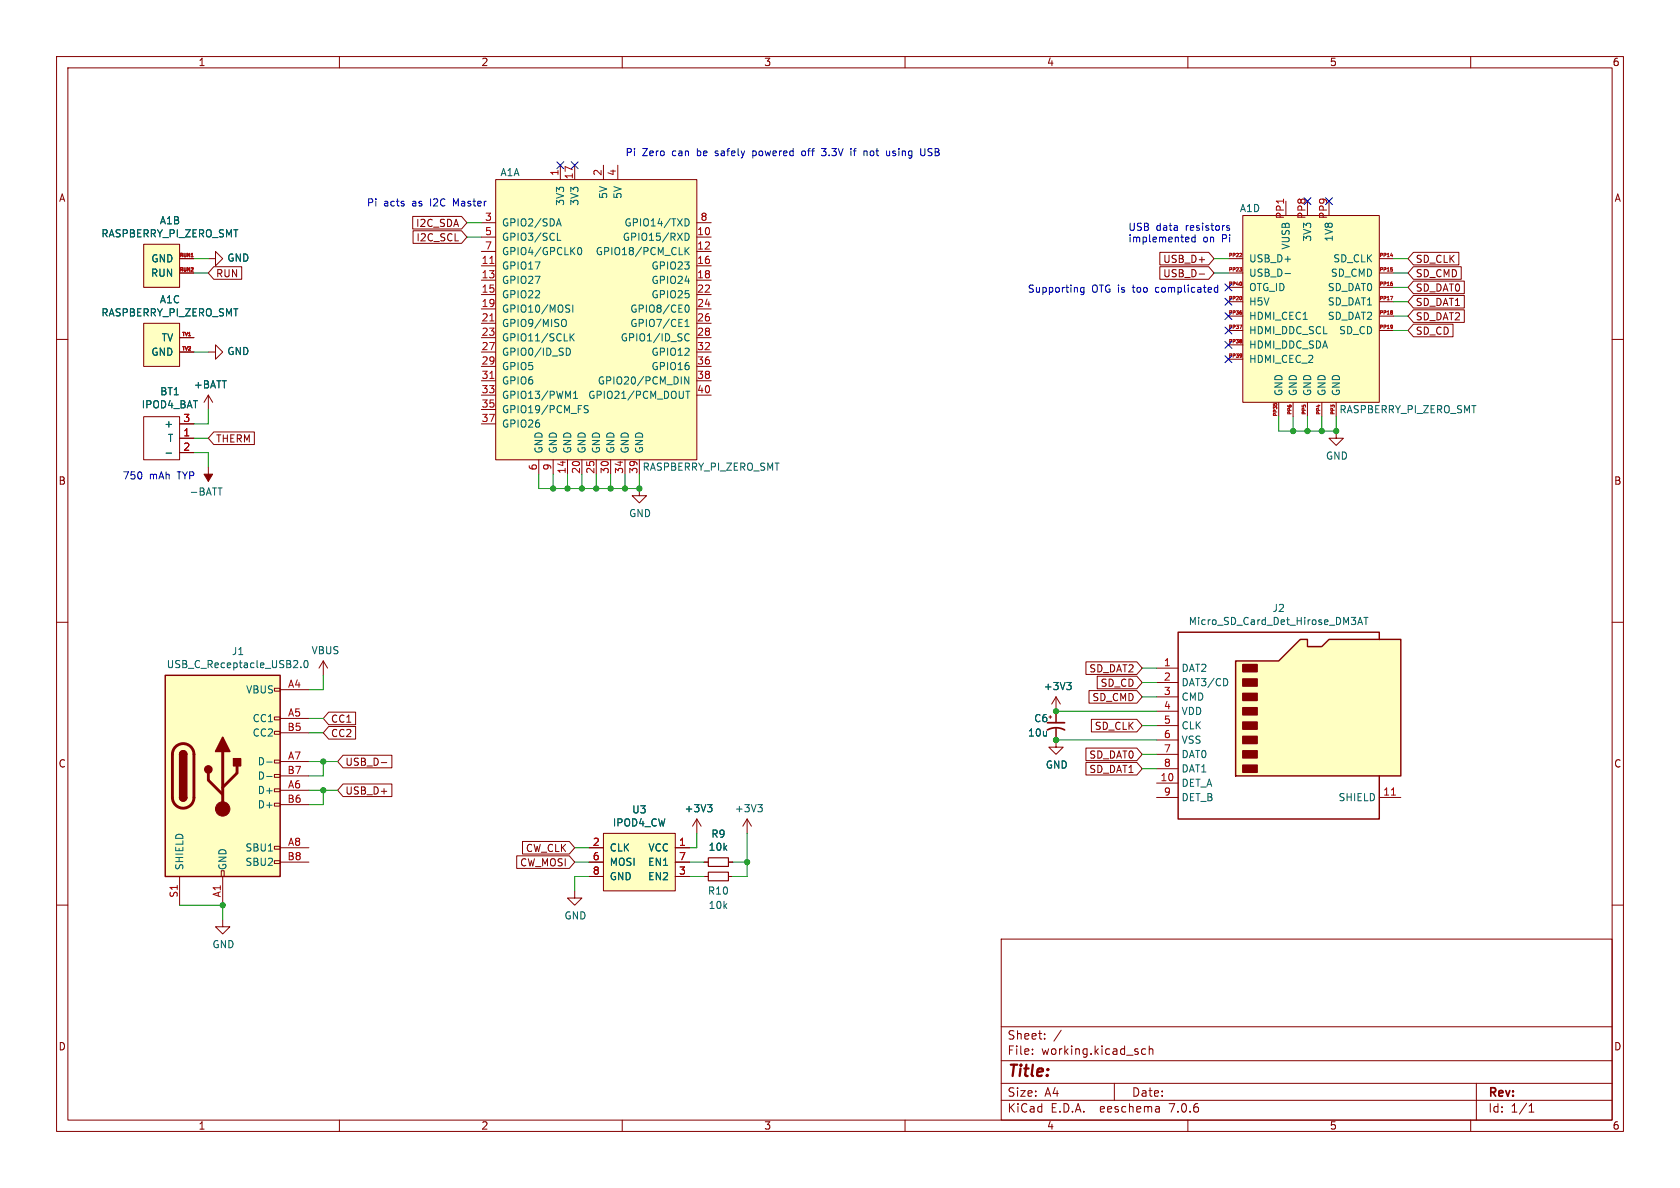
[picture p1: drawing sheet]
<svg xmlns="http://www.w3.org/2000/svg" width="297mm" height="210mm" viewBox="0 0 297 210" stroke-linecap="round" stroke-linejoin="round" font-family="sans-serif">
<g fill="none" stroke="#840000" stroke-width=".18">
<path d="M10 10h277v190h-277zM12 12h273v186h-273zM60 10v2M110 10v2M160 10v2M210 10v2M260 10v2M85.1 39.4h2.5M87.6 31.8h35.6v49.5h-35.6zM99.1 29.2v2.6M101.6 29.2v2.6M106.7 29.2v2.6"/>
<path d="M109.2 29.2v2.6M123.2 39.4h2.5M219.7 38.1h24.1v33h-24.1zM10 60h2M25.4 43.2h6.3v7.6h-6.3zM25.4 57.2h6.3v7.6h-6.3zM31.7 59.7h2.6M31.7 45.7h2.6M31.7 48.3h2.6M36.8 45.7h1.3v-1.2l1.3 1.2-1.3 1.3v-1.3M85.1 41.9h2.5M85.1 47h2.5"/>
<path d="M85.1 44.5h2.5M85.1 49.5h2.5M85.1 52.1h2.5M85.1 54.6h2.5M85.1 57.2h2.5M85.1 59.7h2.5M123.2 41.9h2.5M123.2 47h2.5M123.2 44.5h2.5M123.2 49.5h2.5M123.2 52.1h2.5M123.2 54.6h2.5"/>
<path d="M123.2 57.2h2.5M123.2 59.7h2.5M217.2 45.7h2.5M217.2 48.3h2.5M217.2 50.8h2.5M217.2 53.3h2.5M217.2 55.9h2.5M217.2 58.4h2.5M243.8 45.7h2.6M243.8 48.3h2.6M243.8 50.8h2.6M243.8 53.3h2.6"/>
<path d="M243.8 55.9h2.6M243.8 58.4h2.6M285 60h2M25.4 73.7h6.3v7.6h-6.3zM31.7 62.2h2.6M31.7 74.9h2.6M31.7 77.5h2.6M36.8 62.2h1.3v-1.2l1.3 1.2-1.3 1.3v-1.3M36.8 69.9v2.5M36.8 69.9l-.7 1.2M36.8 69.9l.8 1.2M85.1 62.2h2.5"/>
<path d="M85.1 64.8h2.5M85.1 67.3h2.5M85.1 69.9h2.5M85.1 72.4h2.5M85.1 74.9h2.5M123.2 62.2h2.5M123.2 64.8h2.5M123.2 67.3h2.5M123.2 69.9h2.5M217.2 61h2.5M217.2 63.5h2.5M226.1 71.1v2.6"/>
<path d="M228.6 71.1v2.6M231.1 71.1v2.6M233.7 71.1v2.6M236.2 76.2v1.3h1.3l-1.3 1.2-1.3-1.2h1.3M236.2 71.1v2.6M31.7 80h2.6M36.8 82.6v2.5M95.2 81.3v2.5M97.8 81.3v2.5M100.3 81.3v2.5M102.9 81.3v2.5M105.4 81.3v2.5"/>
<path d="M107.9 81.3v2.5M110.5 81.3v2.5M113 86.4v1.2h1.3l-1.3 1.3-1.2-1.3h1.2M113 81.3v2.5M10 110h2M57.1 116.8l-.7 1.3M57.1 116.8v2.6M57.1 116.8l.8 1.3M285 110h2M48.5 139.4h1v.6h-1zM48.5 136.9h1v.5h-1zM48.5 134.4h1v.5h-1z"/>
<path d="M48.5 129.3h1v.5h-1zM48.5 126.7h1v.6h-1zM48.5 121.7h1v.5h-1zM49.5 121.9h5.1M49.5 127h5.1M49.5 139.7h5.1M49.5 134.6h5.1M49.5 129.5h5.1M49.5 137.2h5.1M186.7 130.8v1.3h1.3l-1.3 1.3-1.3-1.3h1.3M10 160h2M31.7 154.9v5.1"/>
<path d="M39.1 153.9h.5v1h-.5zM39.4 154.9v5.1M48.5 152.1h1v.6h-1zM48.5 149.6h1v.5h-1zM48.5 142h1v.5h-1zM49.5 152.4h5.1M49.5 149.9h5.1M49.5 142.2h5.1M101.6 157.5v1.3h1.3l-1.3 1.2-1.3-1.2h1.3M104.1 152.4h2.6M104.1 149.9h2.6M104.1 154.9h2.6"/>
<path d="M106.7 147.3h12.7v10.2h-12.7zM119.4 152.4h2.5M119.4 149.9h2.5M119.4 154.9h2.5M123.2 144.8l-.8 1.3M123.2 144.8v2.5M123.2 144.8l.8 1.3M124.5 152.4h.7M128.8 152.4h.7M132.1 144.8l-.8 1.3M132.1 144.8v2.5M132.1 144.8l.7 1.3"/>
<path d="M285 160h2M39.4 162.6v1.2h1.2l-1.2 1.3-1.3-1.3h1.3M177 166h108v32h-108zM60 198v2M110 198v2M160 198v2M177 194.5h108M177 191.5h108M177 187.5h108M177 181.5h108M182.5 186.3v.1M182.5 185.5v.1"/>
<path d="M184.7 183.6v.1M184.7 182.8v.1M187.6 182.1l-1.3 2M197 191.5v3M202.5 185.5l-.4-.1-.3 .3v.4l.2 .2h.5M203.2 185.5l.2-.1 .3 .1 .1 .9M203.2 184.9v1.5M204.9 195.7l.1 .9M205 196.5l-.2 .1M205 196h-.2M210 198v2M260 198v2"/>
<path d="M261 191.5v6.5M270.3 196.6h.9M270.3 195.5l.4-.4v1.5"/>
</g>
<g fill="#840000" stroke="#840000" stroke-width=".18">
<path d="M36.1 83.8h1.5l-.8 1.3z"/>
<circle cx="39.4" cy="143" r="1.27"/>
</g>
<g fill="none" stroke="#006464" stroke-width=".18">
<path d="M98.4 39.9l.4-1.2 .4 1.2M98.5 39.6h.6M121.1 38.7a.64 .64 0 0 1 .7 .6 .64 .64 0 0 1-.7 .6M98.5 42.5h.6M99.6 56.5a.43 .43 0 0 1 .5 .4v.4a.43 .43 0 0 1-.5 .4M100.2 53.9l.5 .1M100.5 54.6l.2 .2-.2 .4M100.8 59v1.3M101 59.5l.5 .8M101.3 53.9v1.3M101.5 59l-.7 .7M102.2 43.9l.2-.1a.68 .68 0 0 1 .5 .6 .68 .68 0 0 1-.5 .6l-.2-.1-.1-.4z"/>
<path d="M121.1 41.2a.64 .64 0 0 1 .7 .7 .64 .64 0 0 1-.7 .6M121.1 43.8v1.2M121.1 57.7h.7M121.1 56.8l.4-.3v1.2M121.2 54.2l.2-.3a.68 .68 0 0 1 .4 .7 .68 .68 0 0 1-.4 .6l-.2-.3M121.3 44.3l.5 .7M121.3 59.1l.3-.1 .2 .1M121.8 43.8l-.7 .7M227.2 48.4h.9M100.1 61.5a.64 .64 0 0 1 .7 .7 .64 .64 0 0 1-.7 .6M101.4 70.4h.7M101.4 69.5l.3-.3v1.2"/>
<path d="M104 71.8l-.5-.1-.2 .2 .1 .3 .5 .3v.3l-.2 .2-.4-.1M121.2 69.2h.8M121.6 69.2v1.2M121.8 66.6v1.3l-.8-1.3v1.3M121.8 60.1l-.2 .2-.3-.1M29.4 80.1h.9M38.5 86.3h.8M53.2 117.9v.1M53.9 116.9l.1-.1a.68 .68 0 0 1 .5 .6 .68 .68 0 0 1-.5 .6l-.1-.1-.2-.4zM47.1 134.7h1M47.1 137.3h1M125.1 142.2h.8l-.5 .5"/>
<path d="M125.6 142.7l.3 .3v.3l-.3 .2M134 142.2h.8l-.5 .5M134.5 142.7l.3 .3v.3l-.3 .2"/>
</g>
<g fill="#ffffc2" stroke="#ffffc2" stroke-width=".18">
<path d="M87.6 31.8h35.6v49.5h-35.6z"/>
<path d="M25.4 43.2h6.3v7.6h-6.3z"/>
<path d="M25.4 57.2h6.3v7.6h-6.3z"/>
<path d="M29.2 119.4h20.3v35.5h-20.3z"/>
<path d="M106.7 147.3h12.7v10.2h-12.7z"/>
<path d="M219.7 38.1h24.1v33h-24.1z"/>
</g>
<g fill="none" stroke="#a90000" stroke-width=".18">
<path d="M33.8 45.4h.3M86.6 46.6h.7M86.6 56.7h.7M219.1 47.3h.4l-.2 .2M219.1 57.5h.4l-.2 .6M219.5 44.8v.2l-.4 .4h.4M219.5 52.5v.4M219.5 47.6v.3M219.5 49.9v.5M219.5 55.2v.3M245.8 52.4h.4l-.2 .6M245.8 45.2h.4"/>
<path d="M245.9 47.3h.3M246.1 47.6v.3M246.1 50.1v.3M246.1 55.2v.3M246.1 57.5l.1 .3M246.1 55l.1 .1M246.2 57.8h-.1M246.2 55.1h.1M246.2 55.1l-.1 .1M246.2 57.8l-.1 .2M246.2 57.7v.1M86.6 66.9h.7"/>
<path d="M219.5 60.3v.3M219.5 62.6l-.1 .5M219.5 60v.1M219.5 60.1v.1M219.5 60.2h.1M219.5 62.8v.1M225.1 71.3v.3M225.4 71.4h.3"/>
</g>
<path d="M125.2 151.6h3.6v1.6h-3.6z" fill="none" stroke="#840000" stroke-width=".2"/>
<path d="M29.2 119.4h20.3v35.5h-20.3zM31.7 133.4a.64 .64 0 0 1 .7-.7 .64 .64 0 0 1 .6 .7M31.7 141a.64 .64 0 0 0 .7 .6 .64 .64 0 0 0 .6-.6" fill="none" stroke="#840000" stroke-width=".25"/>
<path d="M31 132a1.9 1.9 0 0 1 2.1-.4 1.9 1.9 0 0 1 1.2 1.8v7.6a1.91 1.91 0 0 1-1.9 1.9 1.91 1.91 0 0 1-1.9-1.9v-7.8l.2-.7zM36.8 136.7v1.2l2.6 2.6M39.4 132.8v10.2M41.9 135.4v1.3l-2.5 2.5" fill="none" stroke="#840000" stroke-width=".51"/>
<g fill="#840000" stroke="#840000" stroke-width=".25">
<path d="M31.7 141h1.3a.64 .64 0 0 1-.6 .6 .64 .64 0 0 1-.7-.6z"/>
<path d="M31.7 133.4h1.3v7.6h-1.3z"/>
<path d="M31.9 132.9a.64 .64 0 0 1 .7-.1 .64 .64 0 0 1 .4 .6h-1.3z"/>
<path d="M39.4 130.3l1.2 2.5h-2.5z"/>
<path d="M41.3 134.1h1.2v1.3h-1.2z"/>
<circle cx="36.8" cy="136" r=".63"/>
</g>
<path d="M218.4 116.8h7.7l3.8-3.8h1.2v1.3h2.6l1.2-1.3h12.7v24.2h-29.2z" fill="#ffffc2"/>
<g fill="#840000" stroke="#840000" stroke-width=".25">
<path d="M219.7 135.3h2.5v1.2h-2.5z"/>
<path d="M219.7 132.7h2.5v1.3h-2.5z"/>
<path d="M219.7 130.2h2.5v1.2h-2.5z"/>
<path d="M219.7 127.6h2.5v1.3h-2.5z"/>
<path d="M219.7 125.1h2.5v1.3h-2.5z"/>
<path d="M219.7 122.6h2.5v1.2h-2.5z"/>
<path d="M219.7 120h2.5v1.3h-2.5z"/>
<path d="M219.7 117.5h2.5v1.2h-2.5z"/>
</g>
<path d="M218.4 116.8h7.7l3.8-3.8h1.2v1.3h2.6l1.2-1.3h12.7v24.2h-29.2zM243.8 113v-1.2h-35.5v33h35.5v-7.6" fill="none" stroke="#840000" stroke-width=".25"/>
<g fill="none" stroke="#840000" stroke-width=".18">
<path d="M73 38.3h8.6l.9 1.1-.9 1.1h-8.6zM31.7 45.7h2.6M31.7 48.3h2.6M31.7 59.7h2.6M37.8 47.1h4.9v2.3h-4.9l-1-1.1zM73 40.8h8.6l.9 1.1-.9 1.1h-8.6zM205 47.1h8.7l.9 1.2-.9 1.1h-8.7zM205 44.6h8.7l.9 1.1-.9 1.1h-8.7zM212 48.4h1M249.9 54.8h9v2.2h-9l-1-1.1zM249.9 52.2h9v2.3h-9l-1-1.2zM249.9 47.1h8.4v2.3h-8.4l-1-1.1z"/>
<path d="M249.9 49.7h9v2.2h-9l-1-1.1zM249.9 44.6h8v2.2h-8l-1-1.1zM249.9 57.3h7v2.2h-7l-1-1.1zM31.7 62.2h2.6M31.7 77.5h2.6M31.7 74.9h2.6M37.8 76.4h7.2v2.2h-7.2l-1-1.1zM31.7 80h2.6M192 117h9l.9 1.1-.9 1.1h-9zM194 119.5h7l.9 1.2-.9 1.1h-7zM204.5 118.1h3.8M58.1 125.9h4.8v2.2h-4.8l-1-1.1z"/>
<path d="M58.1 128.4h4.8v2.3h-4.8l-1-1.2zM60.6 133.5h8.7v2.2h-8.7l-.9-1.1zM60.6 138.6h8.7v2.2h-8.7l-.9-1.1zM67.4 134.8h1M185.4 126.7h.5M185.7 126.5v.5M186.7 123.2l-.8 1.3M186.7 123.2v4.6M186.7 128.8v2M186.7 123.2l.8 1.3M192 134.8h9l.9 1.1-.9 1.1h-9zM192 132.2h9l.9 1.2-.9 1.1h-9z"/>
<path d="M192.5 122.1h8.5l.9 1.1-.9 1.1h-8.5zM192.9 127.2h8.1l.9 1.1-.9 1.1h-8.1zM204.5 138.4h3.8M204.5 120.7h3.8M204.5 123.2h3.8M204.5 125.7h3.8M204.5 128.3h3.8M204.5 130.8h3.8M204.5 133.4h3.8M204.5 135.9h3.8M91.3 151.3h9.3l1 1.1-1 1.1h-9.3zM92.4 148.7h8.2l1 1.2-1 1.1h-8.2z"/>
<path d="M104.1 154.9h2.6M104.1 149.9h2.6M104.1 152.4h2.6M119.4 154.9h2.5M119.4 149.9h2.5M119.4 152.4h2.5M124.5 154.9h.7M124.5 152.4h.7M128.8 154.9h.7M128.8 152.4h.7M204.5 141h3.8M243.8 141h3.8"/>
</g>
<path d="M33.8 45.4h.3M246 140.6h.7" fill="none" stroke="#a90000" stroke-width=".18"/>
<path d="M29.4 80.1h.9M240 110.4l.5-1.3 .4 1.3M240.2 110h.6M241.1 109.1h.7M241.5 109.1v1.3M188.6 120.6h.8l-.5 .5M189.1 121.1l.3 .3v.3l-.3 .2M216.8 120l.3 .5-.3 .7M125.1 142.2h.8l-.5 .5M125.6 142.7l.3 .3v.3l-.3 .2" fill="none" stroke="#006464" stroke-width=".18"/>
<path d="M125.2 154.2h3.6v1.5h-3.6z" fill="none" stroke="#840000" stroke-width=".2"/>
<path d="M185.2 129a3.2 3.2 0 0 1 3 0M185.2 127.8h3" fill="none" stroke="#840000" stroke-width=".3"/>
<g fill="none" stroke="#0000c2" stroke-width=".18">
<path d="M133.1 26.7v1.2M133.1 27.5h.1M133.2 26.7h-.1M142.2 26.7h-.3l-.2 .2 .1 .5 .4 .1M145.2 27.4l.2 .1h.5M145.2 26.3h.8l-.4 .4 .3 .1M150.9 26.7h.5M151.2 26.3l-.2 .1v1.1M153.1 26.7l.2 .2v.6M157.3 26.7v.8M157.3 27.4l-.2 .1M157.8 27.5h.1"/>
<path d="M157.9 26.7v.3M163.5 26.3v1l-.1 .2h-.4M164.1 27.5h.1M164.2 26.3l-.1 .2 .1 .3M216.9 39.9h.4M191.6 50.8v1l-.2 .3-.3-.1M191.6 50.9l-.3-.1-.3 .3 .1 .5h.5M210 41.9l.2 .3-.6 .1M210.1 42.7l-.1 .1M211.3 42l-.4-.1-.2 .3 .1 .5h.5M211.3 41.5v1.3M214.7 51.4l.2 .3 .4-.1"/>
<path d="M215.3 50.9l-.4-.1-.2 .3M215.3 50.4v1.3M216.9 40.2l.4 .2 .1 .1-.2 .2h-.4"/>
</g>
<g fill="none" stroke="#009600" stroke-width=".18">
<path d="M82.5 39.4h2.6M34.3 48.3h2.5M34.3 45.7h2.5M82.5 41.9h2.6M214.6 48.3h2.6M214.6 45.7h2.6M246.4 48.3h2.5M246.4 45.7h2.5M246.4 53.3h2.5M246.4 58.4h2.5M246.4 55.9h2.5M246.4 50.8h2.5"/>
<path d="M34.3 62.2h2.5M34.3 77.5h2.5M36.8 72.4v2.5h-2.5M226.1 73.7v2.5h10.1v-2.5M228.6 73.7v2.5M231.1 73.7v2.5M233.7 73.7v2.5M34.3 80h2.5v2.6M95.2 83.8v2.6h17.8v-2.6M97.8 83.8v2.6M100.3 83.8v2.6M102.9 83.8v2.6"/>
<path d="M105.4 83.8v2.6M107.9 83.8v2.6M110.5 83.8v2.6M57.1 119.4v2.5h-2.5M201.9 118.1h2.6M54.6 134.6h5.1M54.6 129.5h2.5M54.6 139.7h5.1M54.6 127h2.5M57.1 134.6v2.6h-2.5M57.1 139.7v2.5h-2.5M186.7 125.7h17.8"/>
<path d="M186.7 130.8h17.8M201.9 123.2h2.6M201.9 120.7h2.6M201.9 128.3h2.6M201.9 135.9h2.6M201.9 133.4h2.6M101.6 152.4h2.5M101.6 149.9h2.5M104.1 154.9h-2.5v2.6M121.9 152.4h2.6M121.9 154.9h2.6M123.2 147.3v2.6h-1.3"/>
<path d="M129.5 152.4h2.6M132.1 147.3v7.6h-2.6M31.7 160h7.7v2.6"/>
</g>
<g fill="none" stroke="#000084" stroke-width=".18">
<path d="M98.5 28.6l1.2 1.2M99.7 28.6l-1.2 1.2M101 28.6l1.2 1.2M102.2 28.6l-1.2 1.2M230.5 35l1.2 1.2M231.7 35l-1.2 1.2M234.3 35l1.3 1.2M235.6 35l-1.3 1.2M216.6 50.2l1.2 1.2M216.6 57.8l1.2 1.2M216.6 52.7l1.2 1.2M216.6 55.3l1.2 1.2"/>
<path d="M217.8 50.2l-1.2 1.2M217.8 57.8l-1.2 1.2M217.8 52.7l-1.2 1.2M217.8 55.3l-1.2 1.2M216.6 62.9l1.2 1.2M216.6 60.4l1.2 1.2M217.8 62.9l-1.2 1.2M217.8 60.4l-1.2 1.2"/>
</g>
<g fill="#009600" stroke="#009600" stroke-width=".18">
<circle cx="105.4" cy="86.4" r=".46"/>
<circle cx="107.9" cy="86.4" r=".46"/>
<circle cx="102.9" cy="86.4" r=".46"/>
<circle cx="100.3" cy="86.4" r=".46"/>
<circle cx="110.5" cy="86.4" r=".46"/>
<circle cx="57.1" cy="134.6" r=".46"/>
<circle cx="97.8" cy="86.4" r=".46"/>
<circle cx="57.1" cy="139.7" r=".46"/>
<circle cx="39.4" cy="160" r=".46"/>
<circle cx="236.2" cy="76.2" r=".46"/>
<circle cx="233.7" cy="76.2" r=".46"/>
<circle cx="231.1" cy="76.2" r=".46"/>
<circle cx="113" cy="86.4" r=".46"/>
<circle cx="186.7" cy="130.8" r=".46"/>
<circle cx="186.7" cy="125.7" r=".46"/>
<circle cx="132.1" cy="152.4" r=".46"/>
<circle cx="228.6" cy="76.2" r=".46"/>
</g>
<text font-size="2.8" fill="#840000" x="178" y="190.9">Title:</text>
<g font-size="2.1" fill="#840000">
<text x="178" y="184">Sheet:</text>
<text x="178" y="186.7">File:</text>
<text x="184.1" y="186.7">working.kicad_sch</text>
<text x="178" y="196.9">KiCad</text>
<text x="178" y="194.1">Size:</text>
<text x="184.7" y="194.1">A4</text>
<text x="185.7" y="196.9">E.D.A.</text>
<text x="194.6" y="196.9">eeschema</text>
<text x="200" y="194.1">Date:</text>
<text x="207" y="196.9">7.0.6</text>
<text x="263" y="194.3">Rev:</text>
<text x="263" y="196.9">Id:</text>
<text x="267.1" y="196.9">1/1</text>
</g>
<g font-size="1.8" fill="#840000">
<text x="35" y="11.9">1</text>
<text x="85" y="11.9">2</text>
<text x="135" y="11.9">3</text>
<text x="185" y="11.9">4</text>
<text x="235" y="11.9">5</text>
<text x="285" y="11.9">6</text>
<text x="10.3" y="35.9">A</text>
<text x="285.3" y="35.9">A</text>
<text x="73.5" y="40.3">I2C_SDA</text>
<text x="73.5" y="42.9">I2C_SCL</text>
<text x="205.5" y="46.7">USB_D+</text>
<text x="250.2" y="46.7">SD_CLK</text>
<text x="38.1" y="49.2">RUN</text>
<text x="205.5" y="49.2">USB_D-</text>
<text x="250.2" y="49.2">SD_CMD</text>
<text x="250.2" y="51.8">SD_DAT0</text>
<text x="250.2" y="56.8">SD_DAT2</text>
<text x="250.2" y="54.3">SD_DAT1</text>
<text x="250.2" y="59.4">SD_CD</text>
<text x="38.1" y="78.4">THERM</text>
<text x="10.3" y="85.9">B</text>
<text x="285.3" y="85.9">B</text>
<text x="192.5" y="119.1">SD_DAT2</text>
<text x="193" y="124.1">SD_CMD</text>
<text x="194.5" y="121.6">SD_CD</text>
<text x="58.4" y="128">CC1</text>
<text x="58.4" y="130.5">CC2</text>
<text x="193.4" y="129.2">SD_CLK</text>
<text x="10.3" y="135.9">C</text>
<text x="61" y="135.6">USB_D-</text>
<text x="192.5" y="136.8">SD_DAT1</text>
<text x="192.5" y="134.3">SD_DAT0</text>
<text x="285.3" y="135.9">C</text>
<text x="61" y="140.7">USB_D+</text>
<text x="91.8" y="153.4">CW_MOSI</text>
<text x="92.9" y="150.8">CW_CLK</text>
<text x="10.3" y="185.9">D</text>
<text x="285.3" y="185.9">D</text>
<text x="35" y="199.9">1</text>
<text x="85" y="199.9">2</text>
<text x="135" y="199.9">3</text>
<text x="185" y="199.9">4</text>
<text x="235" y="199.9">5</text>
<text x="285" y="199.9">6</text>
</g>
<g font-size="1.8" fill="#0000c2">
<text x="110.5" y="27.7">Pi</text>
<text x="113.5" y="27.7">Zero</text>
<text x="118.9" y="27.7">can</text>
<text x="123.5" y="27.7">be</text>
<text x="126.9" y="27.7">safely</text>
<text x="133.7" y="27.7">powered</text>
<text x="142.6" y="27.7">off</text>
<text x="146.4" y="27.7">3.3V</text>
<text x="151.7" y="27.7">if</text>
<text x="154.2" y="27.7">not</text>
<text x="158.4" y="27.7">using</text>
<text x="164.6" y="27.7">USB</text>
<text x="64.8" y="36.6">Pi</text>
<text x="67.8" y="36.6">acts</text>
<text x="73" y="36.6">as</text>
<text x="76.3" y="36.6">I2C</text>
<text x="80.6" y="36.6">Master</text>
<text x="199.4" y="40.9">USB</text>
<text x="204.4" y="40.9">data</text>
<text x="209.7" y="40.9">resistors</text>
<text x="199.4" y="42.9">implemented</text>
<text x="212.7" y="42.9">on</text>
<text x="216.1" y="42.9">Pi</text>
<text x="181.6" y="51.8">Supporting</text>
<text x="193" y="51.8">OTG is</text>
<text x="200.5" y="51.8">too</text>
<text x="204.7" y="51.8">complicated</text>
<text x="21.6" y="84.8">750</text>
<text x="26.4" y="84.8">mAh</text>
<text x="31.5" y="84.8">TYP</text>
</g>
<g font-size="1.8" fill="#006464">
<text x="88.4" y="31.3">A1A</text>
<text x="107.5" y="35.3" transform="rotate(-90 107.5 35.3)">5V</text>
<text x="110.1" y="35.3" transform="rotate(-90 110.1 35.3)">5V</text>
<text x="28.2" y="39.9">A1B</text>
<text x="88.6" y="40.2">GPIO2/SDA</text>
<text x="99.9" y="36.5" transform="rotate(-90 99.9 36.5)">3V3</text>
<text x="102.5" y="36.5" transform="rotate(-90 102.5 36.5)">3V3</text>
<text x="110.3" y="40.2">GPIO14/TXD</text>
<text x="219.1" y="37.7">A1D</text>
<text x="17.8" y="42.2">RASPBERRY_PI_ZERO_SMT</text>
<text x="26.7" y="46.6">GND</text>
<text x="40.1" y="46.5">GND</text>
<text x="88.6" y="47.9">GPIO17</text>
<text x="88.6" y="42.8">GPIO3/SCL</text>
<text x="88.6" y="45.3">GPIO4/GPCLK0</text>
<text x="105.2" y="45.3">GPIO18/PCM_CLK</text>
<text x="110" y="42.8">GPIO15/RXD</text>
<text x="115.1" y="47.9">GPIO23</text>
<text x="220.7" y="46.6">USB_D+</text>
<text x="228.2" y="44.2" transform="rotate(-90 228.2 44.2)">VUSB</text>
<text x="232" y="42.8" transform="rotate(-90 232 42.8)">3V3</text>
<text x="235.6" y="46.6">SD_CLK</text>
<text x="235.8" y="42.8" transform="rotate(-90 235.8 42.8)">1V8</text>
<text x="26.6" y="49.1">RUN</text>
<text x="28.2" y="53.8">A1C</text>
<text x="88.6" y="50.4">GPIO27</text>
<text x="88.6" y="52.9">GPIO22</text>
<text x="115.1" y="50.4">GPIO24</text>
<text x="115.1" y="52.9">GPIO25</text>
<text x="220.7" y="49.1">USB_D-</text>
<text x="220.7" y="51.7">OTG_ID</text>
<text x="234.6" y="51.7">SD_DAT0</text>
<text x="235.2" y="49.1">SD_CMD</text>
<text x="17.8" y="56.1">RASPBERRY_PI_ZERO_SMT</text>
<text x="88.6" y="55.5">GPIO10/MOSI</text>
<text x="88.6" y="58">GPIO9/MISO</text>
<text x="111.3" y="55.5">GPIO8/CE0</text>
<text x="111.3" y="58">GPIO7/CE1</text>
<text x="220.7" y="54.2">H5V</text>
<text x="220.7" y="56.7">HDMI_CEC1</text>
<text x="220.7" y="59.3">HDMI_DDC_SCL</text>
<text x="234.6" y="54.2">SD_DAT1</text>
<text x="234.6" y="56.7">SD_DAT2</text>
<text x="236.6" y="59.3">SD_CD</text>
<text x="26.7" y="63.1">GND</text>
<text x="28.5" y="60.6">TV</text>
<text x="40.1" y="63">GND</text>
<text x="88.6" y="60.6">GPIO11/SCLK</text>
<text x="88.6" y="63.1">GPIO0/ID_SD</text>
<text x="88.6" y="65.6">GPIO5</text>
<text x="109.6" y="60.6">GPIO1/ID_SC</text>
<text x="115.1" y="63.1">GPIO12</text>
<text x="115.1" y="65.6">GPIO16</text>
<text x="220.7" y="61.8">HDMI_DDC_SDA</text>
<text x="220.7" y="64.4">HDMI_CEC_2</text>
<text x="28.2" y="70.1">BT1</text>
<text x="34.2" y="68.9">+BATT</text>
<text x="88.6" y="68.2">GPIO6</text>
<text x="88.6" y="70.7">GPIO13/PWM1</text>
<text x="103.9" y="70.7">GPIO21/PCM_DOUT</text>
<text x="105.6" y="68.2">GPIO20/PCM_DIN</text>
<text x="226.9" y="70.1" transform="rotate(-90 226.9 70.1)">GND</text>
<text x="229.5" y="70.1" transform="rotate(-90 229.5 70.1)">GND</text>
<text x="232" y="70.1" transform="rotate(-90 232 70.1)">GND</text>
<text x="234.5" y="70.1" transform="rotate(-90 234.5 70.1)">GND</text>
<text x="237.1" y="70.1" transform="rotate(-90 237.1 70.1)">GND</text>
<text x="25" y="72.4">IPOD4_BAT</text>
<text x="29" y="75.8">+</text>
<text x="88.6" y="73.3">GPIO19/PCM_FS</text>
<text x="88.6" y="75.8">GPIO26</text>
<text x="236.7" y="73.3">RASPBERRY_PI_ZERO_SMT</text>
<text x="29.6" y="78.3">T</text>
<text x="96.1" y="80.3" transform="rotate(-90 96.1 80.3)">GND</text>
<text x="98.7" y="80.3" transform="rotate(-90 98.7 80.3)">GND</text>
<text x="101.2" y="80.3" transform="rotate(-90 101.2 80.3)">GND</text>
<text x="103.7" y="80.3" transform="rotate(-90 103.7 80.3)">GND</text>
<text x="106.3" y="80.3" transform="rotate(-90 106.3 80.3)">GND</text>
<text x="108.8" y="80.3" transform="rotate(-90 108.8 80.3)">GND</text>
<text x="111.4" y="80.3" transform="rotate(-90 111.4 80.3)">GND</text>
<text x="113.5" y="83.4">RASPBERRY_PI_ZERO_SMT</text>
<text x="113.9" y="80.3" transform="rotate(-90 113.9 80.3)">GND</text>
<text x="234.3" y="81.5">GND</text>
<text x="33.4" y="87.8">-BATT</text>
<text x="111.1" y="91.6">GND</text>
<text x="210.1" y="110.7">Micro_SD_Card_Det_Hirose_DM3AT</text>
<text x="224.9" y="108.4">J2</text>
<text x="29.4" y="118.3">USB_C_Receptacle_USB2.0</text>
<text x="40.9" y="116">J1</text>
<text x="55" y="115.8">VBUS</text>
<text x="208.8" y="119">DAT2</text>
<text x="43.4" y="122.8">VBUS</text>
<text x="184.4" y="122.2">+3V3</text>
<text x="208.8" y="121.5">DAT3/CD</text>
<text x="208.8" y="124.1">CMD</text>
<text x="44.6" y="127.9">CC1</text>
<text x="44.6" y="130.4">CC2</text>
<text x="181.6" y="130.4">10u</text>
<text x="182.7" y="127.9">C6</text>
<text x="208.8" y="126.6">VDD</text>
<text x="208.8" y="129.1">CLK</text>
<text x="208.8" y="131.7">VSS</text>
<text x="45.5" y="135.5">D-</text>
<text x="184.8" y="136.1">GND</text>
<text x="208.8" y="134.2">DAT0</text>
<text x="208.8" y="136.8">DAT1</text>
<text x="45.5" y="140.6">D+</text>
<text x="45.5" y="143.1">D+</text>
<text x="45.5" y="138">D-</text>
<text x="111.7" y="144">U3</text>
<text x="120.9" y="143.8">+3V3</text>
<text x="129.8" y="143.8">+3V3</text>
<text x="208.8" y="139.3">DET_A</text>
<text x="208.8" y="141.8">DET_B</text>
<text x="236.5" y="141.8">SHIELD</text>
<text x="108.2" y="146.3">IPOD4_CW</text>
<text x="125.7" y="148.3">R9</text>
<text x="32.6" y="153.9" transform="rotate(-90 32.6 153.9)">SHIELD</text>
<text x="40.2" y="153.9" transform="rotate(-90 40.2 153.9)">GND</text>
<text x="43.3" y="150.7">SBU1</text>
<text x="43.3" y="153.3">SBU2</text>
<text x="107.7" y="150.7">CLK</text>
<text x="107.7" y="153.3">MOSI</text>
<text x="107.7" y="155.8">GND</text>
<text x="114.5" y="155.8">EN2</text>
<text x="114.5" y="153.3">EN1</text>
<text x="114.5" y="150.7">VCC</text>
<text x="125.2" y="150.6">10k</text>
<text x="125.1" y="158.3">R10</text>
<text x="125.2" y="160.9">10k</text>
<text x="37.5" y="167.8">GND</text>
<text x="99.7" y="162.7">GND</text>
</g>
<g font-size="1.8" fill="#a90000">
<text x="98.8" y="31.2" transform="rotate(-90 98.8 31.2)">1</text>
<text x="101.3" y="31.8" transform="rotate(-90 101.3 31.8)">17</text>
<text x="106.4" y="31.2" transform="rotate(-90 106.4 31.2)">2</text>
<text x="109" y="31.2" transform="rotate(-90 109 31.2)">4</text>
<text x="85.7" y="39.1">3</text>
<text x="85.7" y="41.7">5</text>
<text x="123.1" y="41.7">10</text>
<text x="123.8" y="39.1">8</text>
<text x="227.1" y="38.8" transform="rotate(-90 227.1 38.8)">PP1</text>
<text x="230.9" y="38.8" transform="rotate(-90 230.9 38.8)">PP8</text>
<text x="234.7" y="38.8" transform="rotate(-90 234.7 38.8)">PP9</text>
<text x="85" y="46.7">11</text>
<text x="85.7" y="44.2">7</text>
<text x="123.1" y="44.2">12</text>
<text x="123.1" y="46.7">16</text>
<text x="85" y="49.3">13</text>
<text x="85" y="51.8">15</text>
<text x="123.1" y="49.3">18</text>
<text x="123.1" y="51.8">22</text>
<text x="85" y="54.4">19</text>
<text x="85" y="56.9">21</text>
<text x="85" y="59.4">23</text>
<text x="123.1" y="54.4">24</text>
<text x="123.1" y="56.9">26</text>
<text x="123.1" y="59.4">28</text>
<text x="85" y="62">27</text>
<text x="85" y="64.5">29</text>
<text x="123.1" y="62">32</text>
<text x="123.1" y="64.5">36</text>
<text x="85" y="67.1">31</text>
<text x="85" y="69.6">33</text>
<text x="123.1" y="67.1">38</text>
<text x="123.1" y="69.6">40</text>
<text x="32.3" y="77.2">1</text>
<text x="32.3" y="74.7">3</text>
<text x="85" y="72.1">35</text>
<text x="85" y="74.7">37</text>
<text x="32.3" y="79.8">2</text>
<text x="95" y="83.3" transform="rotate(-90 95 83.3)">6</text>
<text x="97.5" y="83.3" transform="rotate(-90 97.5 83.3)">9</text>
<text x="100.1" y="83.9" transform="rotate(-90 100.1 83.9)">14</text>
<text x="102.6" y="83.9" transform="rotate(-90 102.6 83.9)">20</text>
<text x="105.2" y="83.9" transform="rotate(-90 105.2 83.9)">25</text>
<text x="107.7" y="83.9" transform="rotate(-90 107.7 83.9)">30</text>
<text x="110.2" y="83.9" transform="rotate(-90 110.2 83.9)">34</text>
<text x="112.8" y="83.9" transform="rotate(-90 112.8 83.9)">39</text>
<text x="205.7" y="117.9">1</text>
<text x="50.8" y="121.7">A4</text>
<text x="205.7" y="120.4">2</text>
<text x="205.7" y="122.9">3</text>
<text x="205.7" y="125.5">4</text>
<text x="50.7" y="129.3">B5</text>
<text x="50.8" y="126.7">A5</text>
<text x="205.7" y="128">5</text>
<text x="205.7" y="130.6">6</text>
<text x="50.7" y="136.9">B7</text>
<text x="50.8" y="134.4">A7</text>
<text x="205.7" y="133.1">7</text>
<text x="205.7" y="135.6">8</text>
<text x="50.7" y="142">B6</text>
<text x="50.8" y="139.4">A6</text>
<text x="205.1" y="138.2">10</text>
<text x="205.7" y="140.7">9</text>
<text x="244.4" y="140.7">11</text>
<text x="50.8" y="149.6">A8</text>
<text x="104.7" y="149.6">2</text>
<text x="119.9" y="149.6">1</text>
<text x="50.7" y="152.1">B8</text>
<text x="104.7" y="152.1">6</text>
<text x="104.7" y="154.7">8</text>
<text x="119.9" y="154.7">3</text>
<text x="119.9" y="152.1">7</text>
<text x="31.5" y="158.8" transform="rotate(-90 31.5 158.8)">S1</text>
<text x="39.1" y="158.7" transform="rotate(-90 39.1 158.7)">A1</text>
</g>
<g font-size=".8" fill="#a90000">
<text x="31.7" y="45.5">RUN1</text>
<text x="217.1" y="45.5">PP22</text>
<text x="243.8" y="45.5">PP14</text>
<text x="31.7" y="48">RUN2</text>
<text x="217.1" y="53.1">PP20</text>
<text x="217.1" y="48">PP23</text>
<text x="217.1" y="50.5">PP40</text>
<text x="243.8" y="48">PP15</text>
<text x="243.8" y="50.5">PP16</text>
<text x="243.8" y="53.1">PP17</text>
<text x="32.1" y="59.4">TV1</text>
<text x="217.1" y="55.6">PP36</text>
<text x="217.1" y="58.2">PP37</text>
<text x="243.8" y="55.6">PP18</text>
<text x="243.8" y="58.2">PP19</text>
<text x="32.1" y="62">TV2</text>
<text x="217.1" y="60.7">PP38</text>
<text x="217.1" y="63.2">PP39</text>
<text x="225.8" y="73.7" transform="rotate(-90 225.8 73.7)">PP35</text>
<text x="228.3" y="73.4" transform="rotate(-90 228.3 73.4)">PP6</text>
<text x="230.9" y="73.4" transform="rotate(-90 230.9 73.4)">PP5</text>
<text x="233.4" y="73.4" transform="rotate(-90 233.4 73.4)">PP4</text>
<text x="236" y="73.4" transform="rotate(-90 236 73.4)">PP3</text>
</g>
</svg>
